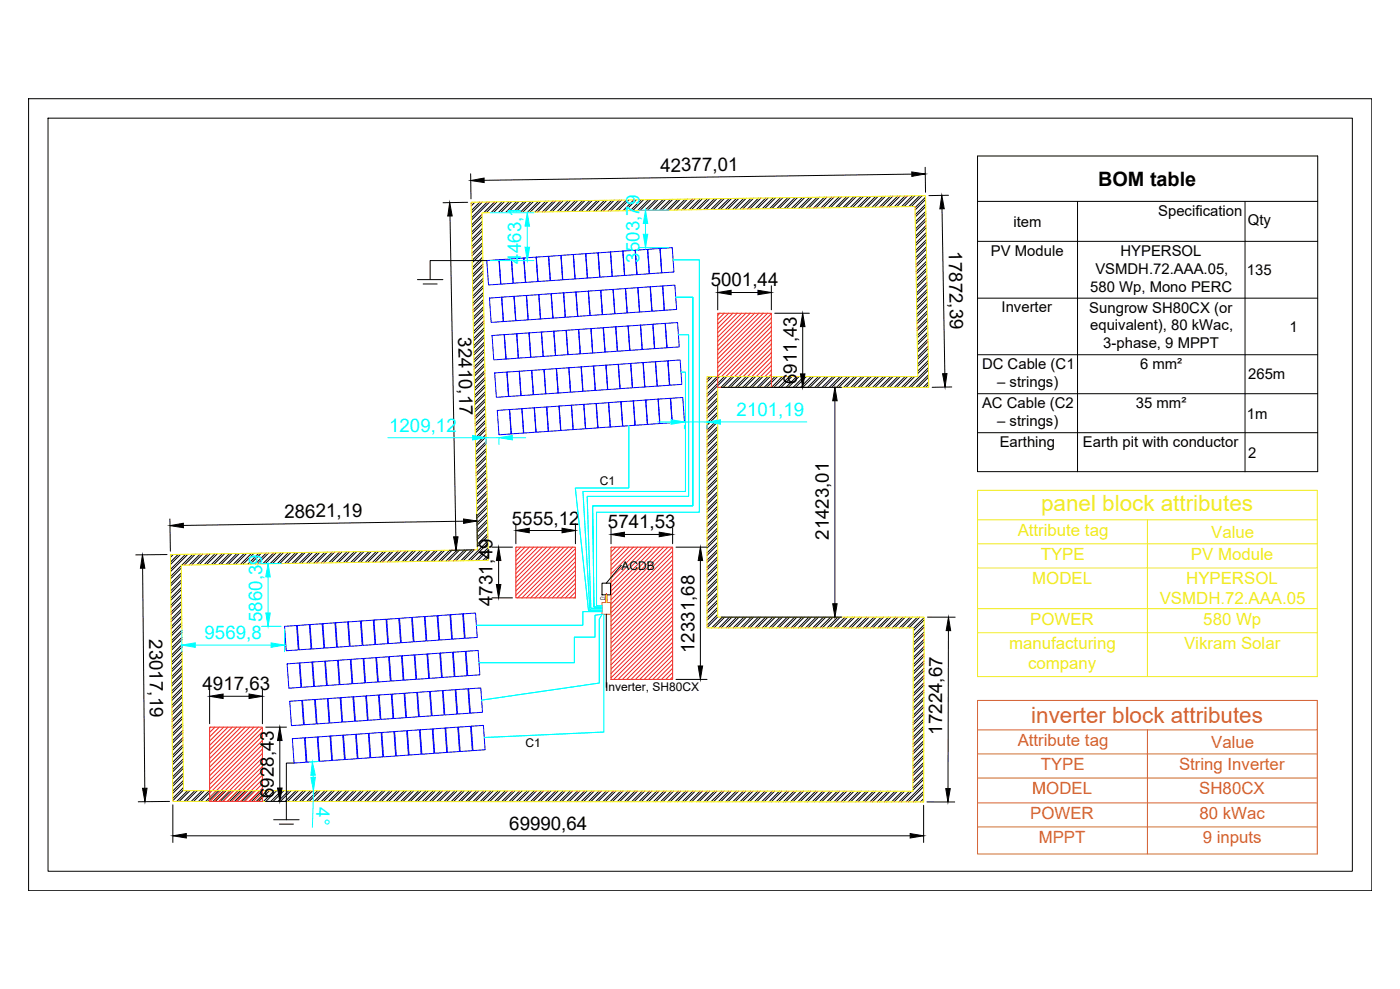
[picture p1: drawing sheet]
<svg xmlns="http://www.w3.org/2000/svg" width="841mm" height="594mm" viewBox="0 0 841 594" stroke-linecap="round" stroke-linejoin="round" font-family="sans-serif">
<!-- layer: wire -->
<g fill="none" stroke="#000" stroke-width=".6">
<path d="M387 120l-7 7M390 120l-7 6M391 120l-7 6M394 120l-7 6M395 120l-6 6M398 120l-6 6M400 120l-7 6M403 120l-7 6M404 120l-6 6M407 120l-6 6M409 120l-7 6M412 120l-7 6"/>
<path d="M413 120l-6 6M416 120l-7 6M417 120l-6 6M420 119l-6 7M422 119l-7 7M425 119l-7 7M426 119l-6 7M429 119l-6 7M431 119l-7 7M434 119l-7 7M435 119l-6 7M438 119l-7 7"/>
<path d="M439 119l-6 7M442 119l-6 7M444 119l-7 7M447 119l-7 7M448 119l-6 7M451 119l-6 7M453 119l-7 7M456 119l-7 7M457 119l-6 7M460 119l-6 6M462 119l-7 6M464 119l-6 6"/>
<path d="M466 119l-7 6M469 119l-7 6M470 119l-6 6M473 119l-6 6M475 119l-7 6M478 119l-7 6M479 119l-6 6M482 119l-6 6M484 119l-7 6M486 119l-6 6M488 119l-7 6M491 118l-7 7"/>
<path d="M492 118l-6 7M495 118l-6 7M497 118l-7 7M500 118l-7 7M501 118l-6 7M504 118l-6 7M506 118l-7 7M508 118l-6 7M510 118l-7 7M513 118l-7 7M514 118l-6 7M517 118l-6 7"/>
<path d="M519 118l-7 7M522 118l-7 7M523 118l-6 7M526 118l-6 6M528 118l-7 6M530 118l-6 6M532 118l-7 6M535 118l-7 6M536 118l-6 6M539 118l-6 6M541 118l-7 6M544 118l-7 6"/>
<path d="M545 118l-6 6M548 118l-6 6M550 118l-7 6M552 118l-6 6M554 118l-7 6M556 118l-6 7M556 120l-6 6M284 121l-1 1M285 121l-2 3M288 121l-5 6M290 129l-7 6M290 130l-7 7"/>
<path d="M290 133l-7 6M290 134l-7 7M290 137l-7 7M290 121l-7 7M290 139l-7 6M293 121l-10 10M294 121l-11 11M297 121l-6 7M299 121l-7 7M301 121l-6 7M303 121l-7 7M306 121l-7 7"/>
<path d="M307 121l-6 7M310 121l-6 7M312 121l-7 7M315 121l-7 7M316 121l-6 7M319 121l-6 6M321 121l-7 6M323 121l-6 6M325 121l-7 6M328 121l-7 6M329 121l-6 6M332 121l-6 6"/>
<path d="M334 121l-7 6M337 121l-7 6M338 121l-6 6M341 121l-6 6M343 121l-7 6M346 121l-7 6M347 121l-7 6M350 121l-7 6M351 120l-6 7M354 120l-6 7M356 120l-7 7M359 120l-7 7"/>
<path d="M360 120l-6 7M363 120l-6 7M365 120l-7 7M368 120l-7 7M369 120l-7 7M372 120l-7 7M373 120l-6 7M376 120l-6 7M378 120l-7 7M381 120l-7 7M382 120l-6 7M385 120l-6 7"/>
<path d="M556 123l-6 6M556 124l-6 6M556 127l-6 6M556 128l-6 7M556 131l-6 7M556 133l-6 6M556 135l-6 7M556 137l-6 6M556 140l-6 6M290 142l-7 6M290 143l-7 6M290 146l-6 6"/>
<path d="M290 147l-6 7M290 150l-6 6M290 152l-6 6M290 154l-6 7M290 156l-6 6M290 159l-6 6M556 141l-6 6M556 144l-6 6M556 145l-6 7M557 148l-7 7M557 150l-7 6M557 153l-7 6"/>
<path d="M557 154l-7 6M557 157l-7 6M557 158l-7 7M290 160l-6 6M290 163l-6 6M290 164l-6 7M290 167l-6 7M290 169l-6 6M290 171l-6 7M290 173l-6 6M290 176l-6 6M290 177l-6 6"/>
<path d="M290 180l-6 6M557 161l-7 6M557 163l-7 6M557 165l-7 7M557 167l-7 6M557 170l-6 6M557 171l-6 6M557 174l-6 6M557 175l-6 7M557 178l-6 6M557 180l-6 6M291 181l-7 7"/>
<path d="M291 184l-7 7M291 186l-7 6M291 188l-7 7M291 190l-7 6M291 193l-7 6M291 194l-7 6M291 197l-7 6M291 198l-6 7M557 182l-6 7M557 184l-6 6M557 187l-6 6M557 188l-6 6"/>
<path d="M557 191l-6 6M557 192l-6 7M557 195l-6 7M557 197l-6 6M557 200l-6 6M291 201l-6 7M291 203l-6 6M291 206l-6 6M291 207l-6 6M291 210l-6 6M291 211l-6 7M291 214l-6 6"/>
<path d="M291 215l-6 7M291 218l-6 7M291 220l-6 6M557 201l-6 6M557 204l-6 6M557 205l-6 7M558 208l-7 6M558 209l-7 7M558 212l-7 7M558 214l-7 6M558 217l-7 6M558 218l-7 6"/>
<path d="M291 223l-6 6M291 224l-6 6M291 227l-6 6M291 228l-6 7M291 231l-6 6M291 233l-6 6M291 235l-6 7M292 237l-7 6M292 240l-7 6M426 226l-1 2M428 226l-3 3M431 226l-6 6"/>
<path d="M431 235l-6 6M431 239l-6 6M431 236l-6 6M432 226l-7 8M435 226l-10 11M437 226l-12 12M439 226l-6 7M441 226l-7 7M444 226l-7 7M445 226l-6 7M448 226l-6 7M450 226l-7 7"/>
<path d="M453 226l-7 7M454 226l-6 7M457 226l-7 7M458 226l-6 7M461 226l-6 7M463 226l-7 7M466 226l-7 7M467 226l-6 7M470 226l-7 7M471 226l-6 7M474 226l-6 7M476 226l-7 7"/>
<path d="M479 226l-7 7M480 226l-6 7M483 226l-7 7M484 226l-6 7M487 226l-6 7M489 226l-7 7M492 226l-7 7M493 226l-6 7M496 226l-7 7M497 226l-6 7M500 226l-6 7M502 226l-7 7"/>
<path d="M505 226l-7 7M506 226l-6 7M509 226l-7 7M510 226l-6 7M513 226l-6 7M515 226l-7 7M518 226l-7 7M519 226l-6 7M522 226l-6 7M523 226l-6 7M526 226l-6 7M528 226l-7 7"/>
<path d="M531 226l-7 7M532 226l-6 7M535 226l-6 7M536 226l-6 7M539 226l-6 7M541 226l-7 7M544 226l-7 7M545 226l-6 7M548 226l-6 7M549 226l-6 7M558 221l-12 12M558 222l-11 11"/>
<path d="M558 225l-8 8M558 227l-6 6M558 229l-3 4M558 231l-2 2M292 241l-7 6M292 244l-7 6M292 245l-7 7M292 248l-7 6M292 250l-7 6M292 252l-7 7M292 254l-7 6M292 257l-6 6"/>
<path d="M292 258l-6 6M431 243l-6 7M431 248l-6 6M431 252l-6 6M431 256l-6 7M431 240l-6 7M431 245l-6 6M431 249l-6 6M431 253l-6 7M431 258l-6 6M292 261l-6 6M292 262l-6 7"/>
<path d="M292 265l-6 7M292 267l-6 6M292 269l-6 7M292 271l-6 6M292 274l-6 6M292 275l-6 6M292 278l-6 6M292 279l-6 7M431 261l-6 6M431 265l-6 6M431 269l-6 7M431 274l-6 6"/>
<path d="M431 278l-6 6M431 262l-6 7M431 266l-6 7M431 271l-6 6M431 275l-6 7M431 279l-6 7M292 282l-6 7M292 284l-6 6M292 286l-6 7M292 288l-6 6M293 291l-7 6M293 292l-7 7"/>
<path d="M293 295l-7 6M293 296l-7 7M293 299l-7 7M431 282l-6 7M431 287l-6 6M431 291l-6 6M431 295l-6 7M431 300l-6 6M431 284l-6 6M431 288l-6 7M431 292l-6 7M431 297l-6 6"/>
<path d="M293 301l-7 6M293 304l-7 6M293 305l-7 6M293 308l-7 6M293 309l-7 7M293 312l-6 6M293 314l-6 6M293 316l-6 7M293 318l-6 6M431 304l-6 6M431 308l-6 7M431 313l-6 6"/>
<path d="M431 317l-6 6M431 301l-6 7M431 305l-6 7M431 310l-6 6M431 314l-6 7M431 318l-6 7M103 333h-1M104 333l-2 2M107 333l-5 5M108 333l-6 6M109 340l-6 6M111 333l-9 9"/>
<path d="M113 333l-11 10M116 333l-7 6M117 333l-6 6M120 333l-6 6M122 333l-7 6M125 333l-7 6M126 333l-6 6M129 333l-6 6M131 333l-7 6M133 333l-6 6M135 333l-7 6M138 333l-7 6"/>
<path d="M139 333l-6 6M142 332l-6 7M144 332l-7 7M147 332l-7 7M148 332l-6 7M151 332l-6 7M153 332l-7 7M156 332l-7 7M157 332l-7 7M160 332l-7 7M161 332l-6 7M164 332l-6 7"/>
<path d="M166 332l-7 7M169 332l-7 7M170 332l-6 7M173 332l-6 7M175 332l-7 7M178 332l-7 6M179 332l-7 6M182 332l-7 6M183 332l-6 6M186 332l-6 6M188 332l-7 6M191 332l-7 6"/>
<path d="M192 332l-6 6M195 332l-6 6M197 332l-7 6M200 332l-7 6M201 332l-6 6M204 332l-7 6M205 331l-6 7M208 331l-6 7M210 331l-7 7M213 331l-7 7M214 331l-6 7M217 331l-6 7"/>
<path d="M219 331l-7 7M222 331l-7 7M223 331l-6 7M226 331l-7 7M227 331l-6 7M230 331l-6 7M232 331l-7 7M235 331l-7 7M236 331l-6 7M239 331l-6 7M241 331l-7 7M244 331l-7 6"/>
<path d="M245 331l-6 6M248 331l-6 6M250 331l-7 6M252 331l-6 6M254 331l-7 6M257 331l-7 6M258 331l-6 6M261 331l-6 6M263 331l-7 6M266 331l-7 6M267 331l-6 6M270 331l-6 6"/>
<path d="M272 331l-7 6M275 330l-7 7M276 330l-7 7M279 330l-7 7M280 330l-6 7M283 330l-6 7M285 330l-7 7M293 321l-6 6M293 322l-6 6M293 325l-12 12M293 326l-10 11M293 329l-7 8"/>
<path d="M293 331l-6 6M293 333l-3 4M293 335l-2 2M431 321l-6 7M431 326l-6 6M431 330l-6 6M431 334l-6 7M431 339l-6 6M431 323l-6 6M431 327l-6 7M431 331l-6 7M431 336l-6 6"/>
<path d="M109 344l-6 7M109 341l-6 7M109 348l-6 7M109 346l-6 6M109 353l-6 6M109 350l-6 6M109 357l-6 6M109 354l-6 7M109 358l-6 7M431 343l-6 7M431 347l-6 7M431 352l-6 6"/>
<path d="M431 356l-6 7M431 340l-6 7M431 345l-6 6M431 349l-6 6M431 353l-6 7M431 358l-6 6M109 361l-6 7M109 366l-6 6M109 363l-6 6M109 370l-6 6M109 367l-6 6M109 374l-6 7"/>
<path d="M109 371l-6 7M109 376l-6 6M109 379l-6 6M109 380l-6 6M431 360l-6 7M431 365l-6 6M431 369l-6 7M431 362l-6 6M431 366l-6 7M431 371l-6 6M434 371l-7 6M435 371l-6 6"/>
<path d="M438 371l-6 6M440 371l-7 6M443 371l-7 6M444 371l-6 6M447 371l-7 6M448 371l-6 6M451 371l-6 6M453 371l-7 6M456 371l-7 6M457 371l-6 6M460 371l-6 6M461 371l-6 6"/>
<path d="M464 371l-6 6M466 371l-7 6M469 371l-7 6M470 371l-6 6M473 371l-7 6M474 371l-6 6M477 371l-6 6M479 371l-7 6M482 371l-7 6M483 371l-6 6M486 371l-6 6M487 371l-6 6"/>
<path d="M490 371l-6 6M492 371l-7 6M495 371l-7 6M496 371l-6 6M499 371l-6 6M500 371l-6 6M503 371l-6 6M505 371l-7 6M508 371l-7 6M509 371l-6 6M512 371l-6 6M513 371l-6 6"/>
<path d="M516 371l-6 6M518 371l-7 6M521 371l-7 6M522 371l-6 6M525 371l-6 6M526 371l-6 6M529 371l-6 6M531 371l-7 6M534 371l-7 6M535 371l-6 6M538 371l-6 6M539 371l-6 6"/>
<path d="M542 371l-6 6M544 371l-7 6M547 371l-7 6M548 371l-6 6M551 371l-6 6M553 371l-7 6M555 375l-6 7M555 380l-6 6M555 377l-6 6M555 371l-6 6M555 372l-6 7M109 383l-6 6"/>
<path d="M109 384l-6 7M109 387l-6 7M109 389l-6 6M109 391l-6 7M109 393l-6 6M109 396l-6 6M109 397l-6 7M110 400l-7 6M555 393l-6 6M555 397l-6 7M555 390l-6 6M555 394l-6 7"/>
<path d="M555 399l-6 6M555 384l-6 7M555 388l-6 7M555 381l-6 7M555 386l-6 6M110 401l-7 7M110 404l-7 7M110 406l-7 6M110 409l-7 6M110 410l-7 6M110 413l-7 6M110 414l-7 7"/>
<path d="M110 417l-7 7M110 419l-7 6M555 406l-6 6M555 410l-6 7M555 415l-6 6M555 419l-6 6M555 407l-6 7M555 412l-6 6M555 416l-6 6M555 401l-6 7M555 403l-6 6M110 421l-7 7"/>
<path d="M110 423l-7 6M110 426l-7 6M110 427l-7 7M110 430l-7 6M110 432l-7 6M110 434l-7 7M110 436l-7 6M110 439l-7 6M555 436l-7 7M555 438l-7 6M555 423l-6 7M555 428l-7 6"/>
<path d="M555 432l-7 6M555 420l-6 7M555 425l-6 6M555 429l-7 6M555 433l-7 7M110 440l-7 7M110 443l-6 6M110 444l-6 7M110 447l-6 7M110 449l-6 6M110 452l-6 6M110 453l-6 6"/>
<path d="M110 456l-6 6M110 457l-6 7M555 454l-7 6M555 458l-7 6M555 455l-7 7M555 459l-7 7M555 441l-7 6M555 445l-7 6M555 449l-7 7M555 442l-7 7M555 446l-7 7M555 451l-7 6"/>
<path d="M110 460l-6 7M110 462l-6 6M110 464l-6 7M110 466l-6 6M110 469l-6 6M110 470l-6 7M110 473l-6 6M110 475l-6 6M113 475l-7 6M114 475l-6 6M117 475l-6 6M118 475l-6 6"/>
<path d="M121 475l-6 6M123 475l-7 6M126 475l-7 6M127 475l-6 6M130 475l-6 6M131 475l-6 6M134 475l-6 6M136 475l-7 6M139 475l-7 6M140 475l-6 6M143 475l-6 6M144 475l-6 6"/>
<path d="M147 475l-6 6M149 475l-7 6M152 475l-7 6M153 475l-6 6M156 475l-6 6M157 475l-6 6M160 475l-6 6M162 475l-7 6M165 475l-7 6M166 475l-6 6M169 475l-6 6M170 475l-6 6"/>
<path d="M173 475l-6 6M175 475l-7 6M178 475l-7 6M179 475l-6 6M182 475l-6 6M184 475l-7 6M186 475l-6 6M188 475l-7 6M191 475l-7 6M192 475l-6 6M195 475l-6 6M196 475l-6 6"/>
<path d="M199 475l-6 6M201 475l-7 6M204 475l-7 6M205 475l-6 6M208 475l-6 6M209 475l-6 6M212 475l-6 6M214 475l-7 6M217 475l-7 6M218 475l-6 6M221 475l-6 6M223 475l-7 6"/>
<path d="M225 475l-6 6M227 475l-7 6M230 475l-7 6M231 475l-6 6M234 475l-6 6M236 475l-7 6M238 475l-6 6M240 475l-7 6M243 475l-7 6M244 475l-6 6M247 475l-6 6M249 475l-7 6"/>
<path d="M251 475l-6 6M253 475l-7 6M256 475l-7 6M257 475l-6 6M260 475l-6 6M262 475l-7 6M264 475l-6 6M266 475l-7 6M269 475l-7 6M270 475l-6 6M273 475l-6 7M275 475l-7 7"/>
<path d="M277 475l-6 7M279 475l-7 7M282 475l-7 7M283 475l-6 7M286 475l-6 7M288 475l-7 7M290 475l-6 7M292 475l-7 7M295 475l-7 7M296 475l-6 7M299 475l-6 7M301 475l-7 7"/>
<path d="M303 475l-6 7M305 475l-7 7M308 475l-7 7M309 475l-6 7M312 475l-6 7M314 475l-7 7M316 475l-6 7M318 475l-7 7M321 475l-7 7M322 475l-6 7M325 475l-6 7M327 475l-7 7"/>
<path d="M330 475l-7 7M331 475l-6 7M334 475l-7 7M335 475l-6 7M338 475l-6 7M340 475l-7 7M343 475l-7 7M344 475l-6 7M347 475l-7 7M348 475l-6 7M351 475l-6 7M353 475l-7 7"/>
<path d="M356 475l-7 7M357 475l-6 7M360 475l-7 7M361 475l-6 7M364 475l-6 7M366 475l-7 7M369 475l-7 7M370 475l-6 7M373 475l-7 7M374 475l-6 7M377 475l-6 7M379 475l-7 7"/>
<path d="M382 475l-7 7M383 475l-6 7M386 475l-7 7M387 475l-6 7M390 475l-6 7M392 475l-7 7M395 475l-7 7M396 475l-6 7M399 475l-7 7M400 475l-6 7M403 475l-6 7M405 475l-7 7"/>
<path d="M408 475l-7 7M409 475l-6 7M412 475l-7 7M413 475l-6 7M416 475l-6 7M418 475l-7 7M421 475l-7 7M422 475l-6 7M425 475l-7 7M426 475l-6 7M429 475l-6 7M431 475l-7 7"/>
<path d="M434 475l-7 7M435 475l-6 7M438 475l-7 7M439 475l-6 7M442 475l-6 7M444 475l-7 7M447 475l-7 7M448 475l-6 7M451 475l-7 7M452 475l-6 7M455 475l-6 7M457 475l-7 7"/>
<path d="M460 475l-7 7M461 475l-6 7M464 475l-6 7M465 475l-6 7M468 475l-6 7M470 475l-7 7M473 475l-7 7M474 475l-6 7M477 475l-6 7M478 475l-6 7M481 475l-6 7M483 475l-7 7"/>
<path d="M486 475l-7 7M487 475l-6 7M490 475l-6 7M491 475l-6 7M494 475l-6 7M496 475l-7 7M499 475l-7 7M500 475l-6 7M503 475l-6 7M504 475l-6 7M507 475l-6 7M509 475l-7 7"/>
<path d="M512 475l-7 7M513 475l-6 7M516 475l-6 7M517 475l-6 7M520 475l-6 7M522 475l-7 7M525 475l-7 7M526 475l-6 7M529 475l-6 7M530 475l-6 7M533 475l-6 7M535 475l-7 7"/>
<path d="M538 475l-7 7M539 475l-6 7M542 475l-6 7M543 475l-6 7M546 475l-6 7M548 475l-7 7M555 471l-11 11M555 475l-6 7M555 480l-2 2M555 468l-7 7M555 473l-9 9M555 477l-5 5"/>
<path d="M555 462l-7 7M555 467l-7 6M555 464l-7 6M555 481l-1 1"/>
</g>
<!-- layer: ROOF outline -->
<path d="M283 121l273-3 2 115h-127v138h124v111l-451-1-2-148 185-3zM290 128l260-4 1 102h-126v151h124l-1 98h-438l-1-136 184-2z" fill="none" stroke="#ff0" stroke-width=".6"/>
<!-- layer: wire -->
<g fill="none" stroke="#ed1f24" stroke-width=".6">
<path d="M432 188l-1 1M435 188l-4 4M438 188l-7 7M440 188l-9 9M443 188l-12 12M445 188l-14 14M448 188l-17 17M451 188l-20 20M453 188l-22 22M456 188l-25 25M458 188l-27 27M461 188l-30 30"/>
<path d="M463 188l-32 33M463 191l-32 32M463 194l-32 32M463 196l-30 30M463 199l-27 27M463 201l-24 25M463 204l-22 22M463 207l-19 19M463 209l-17 17M463 212l-14 14M463 214l-11 12M463 217l-9 9"/>
<path d="M463 220l-6 6M463 222l-4 4M463 225l-1 1M310 329h.1M313 329l-3 3M315 329l-5 5M318 329l-8 8M321 329l-11 10M323 329l-13 13M326 329l-16 16M328 329l-18 18M331 329l-21 21"/>
<path d="M334 329l-24 23M336 329l-26 26M339 329l-29 29M341 329l-30 30M344 329l-30 30M346 330l-30 29M346 332l-27 27M346 335l-25 24M346 337l-22 22M367 329h.1M370 329l-3 3M373 329l-6 5"/>
<path d="M375 329l-8 8M378 329l-11 10M380 329l-13 13M383 329l-16 16M386 329l-19 18M388 329l-21 21M391 329l-24 23M394 329l-27 26M396 329l-29 29M399 329l-32 31M401 329l-34 34M404 329l-37 36"/>
<path d="M404 331l-37 37M404 334l-37 37M404 336l-37 37M404 339l-37 37M346 340l-19 19M346 343l-17 16M346 345l-14 14M346 348l-12 11M346 350l-9 9M346 353l-6 6M346 356l-4 3M346 358l-1 1"/>
<path d="M364 357h.1M364 358h.1M364 359h.1M364 360h.1M364 358v1M364 357v1M364 359v1M404 342l-37 37M404 344l-37 37M404 347l-37 37M404 349l-37 37M404 352l-37 37"/>
<path d="M404 355l-37 37M404 357l-37 37M404 360l-37 37M364 361h.1M364 362h.1M364 360v1M364 361v1M404 362l-37 37M404 365l-37 37M404 368l-37 37M404 370l-37 37M404 373l-35 35"/>
<path d="M404 375l-33 33M404 378l-30 30M404 381l-27 27M404 383l-25 25M404 386l-22 22M404 388l-20 20M404 391l-17 17M404 394l-14 14M404 396l-12 12M404 399l-9 9M404 401l-7 7M404 404l-4 4"/>
<path d="M404 407l-1 1M127 437h-1M129 437l-3 3M132 437l-6 6M134 437l-8 8M137 437l-11 11M140 437l-14 13M142 437l-16 16M145 437l-19 19M147 437l-21 21M150 437l-24 24M153 437l-27 26"/>
<path d="M155 437l-29 29M158 437l-32 32M158 440l-32 31M158 445l-32 31M158 447l-32 32M158 450l-32 31M158 453l-29 28M158 455l-27 26M158 458l-24 23M158 442l-32 32M158 460l-21 21M158 463l-19 18"/>
<path d="M158 466l-16 15M158 468l-14 13M158 471l-11 10M158 473l-8 8M158 476l-6 5M158 479l-3 2M158 481h-1"/>
</g>
<!-- layer: obstacle -->
<path d="M431 188h32v45h-32zM310 329h36v30h-36zM367 329h37v79h-37zM126 437h32v44h-32z" fill="none" stroke="#ff3f00" stroke-width=".6"/>
<!-- layer: ROOF outline -->
<g fill="none" stroke="#00f" stroke-width=".6">
<path d="M292 157l8-1 1 15h-8zM300 156h7l1 14-7 1zM307 156l8-1 1 15h-8zM315 155l7-1 1 15-7 1zM322 154h7l2 15h-8zM330 154l7-1 1 15-7 1zM337 153h7l1 15h-7zM344 153l8-1 1 15-7 1zM352 152h7l1 15h-7zM359 152l8-1 1 15h-8zM367 151h7l1 14-7 1zM374 151l8-1 1 15h-8z"/>
<path d="M382 150h7l1 14-7 1zM389 150l7-1 1 15h-7zM397 149h7l1 14-7 1zM294 179h7l1 14-7 1zM301 179l8-1 1 15h-8zM309 178l7-1 1 15-7 1zM316 177h8l1 15h-8zM324 177l7-1 1 15-7 1zM331 176h7l1 15h-7zM339 176l7-1 1 15-7 1zM346 175h7l1 15h-7zM354 175l7-1 1 15-7 1z"/>
<path d="M361 174h7l1 14-7 1zM368 174l8-1 1 15h-8zM376 173h7l1 14-7 1zM383 173l8-1 1 15h-8zM391 172h7l1 14-7 1zM398 172l7-1 1 15h-7zM318 200l7-1 1 15-7 1zM325 199h8l1 15h-8zM333 199l7-1 1 15-7 1zM340 198h8l1 15h-8zM348 198l7-1 1 15-7 1zM355 197h7l1 15h-7z"/>
<path d="M363 197l7-1 1 15h-7zM370 196h7l1 14-7 1zM377 196l8-1 1 15h-8zM385 195h7l1 14-7 1zM392 195l8-1 1 15h-8zM400 194h7l1 14-7 1zM296 202l7-1 1 15h-7zM303 201h7l1 14-7 1zM310 200h8l1 15h-8zM357 220l7-1 1 15-7 1zM364 219h7l1 14-7 1zM372 219l7-1 1 15h-7z"/>
<path d="M379 218h7l1 14-7 1zM386 218l8-1 1 15h-8zM394 217h7l1 14-7 1zM401 217l8-1 1 15h-8zM297 224h7l1 14-7 1zM305 224l7-1 1 15h-7zM312 223l7-1 1 15-7 1zM319 222h8l1 15h-8zM327 222l7-1 1 15-7 1zM334 221h8l1 15h-8zM342 221l7-1 1 15-7 1zM349 220h8l1 15h-8z"/>
<path d="M395 240l8-1 1 15h-8zM403 239h7l1 14-7 1zM299 247l7-1 1 15h-7zM306 246h7l1 14-7 1zM314 245h7l1 15h-7zM321 245l7-1 1 15-7 1zM328 244h8l1 15h-7zM336 244l7-1 1 15-7 1zM343 243h8l1 15h-8zM351 243l7-1 1 15-7 1zM358 242h8l1 14-8 1zM366 242l7-1 1 15h-7z"/>
<path d="M373 241h7l1 14-7 1zM381 241l7-1 1 15h-7zM388 240h7l1 14-7 1zM171 376h7l1 14-7 1zM179 376l7-1 1 15h-7zM186 375h8l1 14-8 1zM194 375l7-1 1 15h-7zM202 374h7l1 14-7 1zM209 374l8-1 1 15h-8zM217 373h7l1 14-7 1zM225 372h7l1 15h-7zM232 372l8-1 1 15-8 1z"/>
<path d="M240 371h7l1 15h-7zM248 371l7-1 1 15-7 1zM255 370h8l1 14-8 1zM263 370l7-1 1 15h-7zM271 369h7l1 14-7 1zM278 369l8-1 1 15h-8zM172 399l8-1 1 15h-7zM180 398h7l1 14-7 1zM188 398l7-1 1 15h-7zM196 397h7l1 14-7 1zM203 397l7-1 1 15h-7zM211 396h7l1 14-7 1z"/>
<path d="M219 396l7-1 1 15h-7zM226 395l7-1 2 15-8 1zM234 394h7l1 15h-7zM242 394l7-1 1 15-7 1zM249 393h8l1 15h-8zM257 393l7-1 1 15h-7zM265 392h7l1 14-7 1zM272 392l8-1 1 15h-8zM280 391h7l1 14-7 1zM197 420l7-1 1 15h-7zM205 419h7l1 14-7 1zM212 419l8-1 1 15h-8z"/>
<path d="M220 418h7l1 14-7 1zM228 417h7l1 15h-7zM235 417l8-1 1 15-7 1zM243 416h7l1 15h-7zM251 416l7-1 1 15-7 1zM258 415h8l1 14-7 1zM266 415l7-1 1 15h-7zM274 414h7l1 14-7 1zM282 414l7-1 1 15h-7zM174 421h7l1 14-7 1zM182 421l7-1 1 15h-7zM189 420h8l1 14-8 1z"/>
<path d="M229 440l8-1 1 15-8 1zM237 439h7l1 15h-7zM245 439l7-1 1 15-7 1zM252 438h8l1 15h-8zM260 438l7-1 1 15h-7zM268 437h7l1 14-7 1zM275 437l8-1 1 15h-8zM283 436h7l1 14-7 1zM176 444l7-1 1 15h-7zM183 443h8l1 14-8 1zM191 443l7-1 1 15h-7zM199 442h7l1 14-7 1z"/>
<path d="M206 442l8-1 1 15h-8zM214 441h7l1 14-7 1zM222 441l7-1 1 15h-7z"/>
</g>
<!-- layer: 0 -->
<g fill="none" stroke="#000" stroke-width=".6">
<path d="M17 59h807v476h-807zM29 71h783v452h-783zM587 94h205v189h-205zM283 104v15M548 105l-257 3M556 100v16M570 117l-12 1M270 130l4 192M281 122h-15M566 125l2 99M587 121h205M647 121v162"/>
<path d="M748 121v162M292 157h-34v11M587 145h205M251 168h15M254 171h9M431 172v14M439 176h16M463 172v14M587 179h205M465 188h21M482 196v29M587 213h205"/>
<path d="M433 233h73M572 232l-12 1M587 237h205M502 241v122M587 260h205M102 312v19M278 313l-168 3M286 309l1 19M310 315v12M318 319h20M346 315v12M367 317v10"/>
<path d="M404 317v10M100 333h-18M285 330l-15 1M296 329h12M300 337v14M373 340l-9 10M375 321h21M406 329h19M421 337v63M86 341l1 133M296 359h12M362 350h5v7h-5z"/>
<path d="M364 369v44M433 371h73M557 371h17M570 379l-1 95M126 414v21M134 418h16M158 414v21M406 408h19M160 437h12M168 445v28M177 458h-5v34M102 481l-19 1"/>
<path d="M104 483v23M160 481h12M164 492h16M168 495h8M555 484v22M557 482h17M112 502h435"/>
</g>
<g fill="#000" stroke="#000" stroke-width=".6">
<path d="M283 108l8-1v3zM548 103l8 2-8 1zM270 122l2 8h-3zM566 117l1 8h-2zM431 176l8-2v3zM455 174l8 2-8 1zM482 188l2 8h-3zM481 225h3l-2 8zM566 224h3l-1 9zM502 233l1 8h-3zM102 316l8-2v3zM278 312l8 1-8 1z"/>
<path d="M310 319l8-2v3zM338 317l8 2-8 1zM367 321l8-1v2zM396 320l8 1-8 1zM272 322h3l-1 9zM300 329l1 8h-3zM421 329l1 8h-3zM86 333l1 8h-3zM298 351h3l-1 8zM500 363h3l-1 8zM570 371l1 8h-3zM126 418l8-1v3z"/>
<path d="M150 417l8 1-8 2zM419 400h3l-1 8zM168 437l1 8h-2zM86 474l2-1-1 9zM167 473h2l-1 8zM568 474h3l-2 8zM104 502l8-1v2zM547 501l8 1-8 1z"/>
</g>
<path d="M362 362h5v7h-5zM587 421h204v92h-204zM587 438h204M689 438v75M587 453h204M587 467h204M587 482h204M587 497h204" fill="none" stroke="#cd6928" stroke-width=".6"/>
<!-- layer: wire -->
<g fill="none" stroke="#0ff" stroke-width=".6">
<path d="M294 128h27M317 136v12M384 126h18M388 134v7M294 157h27M384 149h18M404 156h16v152h-62v56h4h-4v-56h62v-152h-16M406 179h10v125h-60l1 61h5h-5l-1-61h60v-125zM408 201h6v97h-61l2 67h7h-7l-2-67h61v-97h-6M409 224h3v71h-62l4 71h8M378 256v37h-32l8 74h8M395 253h8"/>
<path d="M411 255v3M411 253h14M425 255v3M433 253h52M233 263h51M292 263v4M292 263h8M300 263v4M308 263h8M157 338h12M161 347v21M109 378v14"/>
<path d="M157 376h12M171 378v14M362 367h-12v9h-64M363 369v71l-72 3 72-3M117 388h46M288 398h57v-15h12v-13l5-1-5 1v13h-12v15zM289 421l71-11v-38l2-3-2 3v38zM192 457l-6 1M188 466v1M188 475v22"/>
</g>
<g fill="#0ff" stroke="#0ff" stroke-width=".6">
<path d="M187 467h2l-1 8z"/>
<path d="M188 458l1 8h-2z"/>
<path d="M160 368h2l-1 8z"/>
<path d="M161 338l1 9h-2z"/>
<path d="M163 386l8 2-8 1z"/>
<path d="M109 388l8-2v3z"/>
<path d="M386 141h3l-1 8z"/>
<path d="M388 126l1 8h-3z"/>
<path d="M315 148h3l-1 9z"/>
<path d="M317 128l1 8h-3z"/>
<path d="M300 263l8-1v2z"/>
<path d="M284 262l8 1-8 1z"/>
<path d="M403 252l8 1-8 2z"/>
<path d="M425 253l8-1v3z"/>
</g>
<path d="M364 357v5" fill="none" stroke="#ff0" stroke-width=".6"/>
<!-- layer: 0 -->
<path d="M587 295h204v111h-204zM587 312h204M689 312v94M587 327h204M587 341h204M587 366h204M587 380h204" fill="none" stroke="#f1eb1f" stroke-width=".6"/>
<text font-size="13.5" fill="#f1eb1f" x="625" y="307">panel block attributes</text>
<text font-size="13.5" fill="#cd6928" x="619" y="434">inverter block attributes</text>
<text font-size="11.9" x="660" y="112">BOM table</text>
<g font-size="11.3">
<text x="397" y="103" transform="rotate(-1 397 103)">42377,01</text>
<text x="570" y="151" transform="rotate(89 570 151)">17872,39</text>
<text x="427" y="172">5001,44</text>
<text x="275" y="203" transform="rotate(89 275 203)">32410,17</text>
<text x="479" y="231" transform="rotate(-90 479 231)">6911,43</text>
<text x="171" y="311" transform="rotate(-1 171 311)">28621,19</text>
<text x="307" y="315">5555,12</text>
<text x="365" y="317">5741,53</text>
<text x="498" y="324" transform="rotate(-90 498 324)">21423,01</text>
<text x="296" y="364" transform="rotate(-90 296 364)">4731,49</text>
<text x="90" y="384" transform="rotate(89 90 384)">23017,19</text>
<text x="417" y="392" transform="rotate(-90 417 392)">12331,68</text>
<text x="122" y="415">4917,63</text>
<text x="566" y="441" transform="rotate(-90 566 441)">17224,67</text>
<text x="164" y="479" transform="rotate(-90 164 479)">6928,43</text>
<text x="306" y="498">69990,64</text>
</g>
<g font-size="11.3" fill="#0ff">
<text x="313" y="158" transform="rotate(-90 313 158)">4463,1</text>
<text x="384" y="158" transform="rotate(-90 384 158)">3503,79</text>
<text x="442" y="250">2101,19</text>
<text x="234" y="259">1209,12</text>
<text x="157" y="374" transform="rotate(-90 157 374)">5860,39</text>
<text x="123" y="384">9569,8</text>
<text x="190" y="485" transform="rotate(92 190 485)">4°</text>
</g>
<g font-size="10.1" fill="#f1eb1f">
<text x="611" y="322">Attribute tag</text>
<text x="728" y="323">Value</text>
<text x="625" y="336">TYPE</text>
<text x="715" y="336">PV Module</text>
<text x="620" y="351">MODEL</text>
<text x="713" y="351">HYPERSOL</text>
<text x="697" y="363">VSMDH.72.AAA.05</text>
<text x="619" y="375">POWER</text>
<text x="723" y="375">580 Wp</text>
<text x="606" y="390">manufacturing</text>
<text x="711" y="390">Vikram Solar</text>
<text x="618" y="402">company</text>
</g>
<g font-size="10.1" fill="#cd6928">
<text x="611" y="448">Attribute tag</text>
<text x="728" y="449">Value</text>
<text x="625" y="463">TYPE</text>
<text x="708" y="463">String Inverter</text>
<text x="620" y="477">MODEL</text>
<text x="720" y="477">SH80CX</text>
<text x="720" y="492">80 kWac</text>
<text x="619" y="492">POWER</text>
<text x="624" y="506">MPPT</text>
<text x="723" y="506">9 inputs</text>
</g>
<g font-size="8.9">
<text x="696" y="130">Specification</text>
<text x="609" y="136">item</text>
<text x="750" y="135">Qty</text>
<text x="595" y="154">PV Module</text>
<text x="673" y="154">HYPERSOL</text>
<text x="658" y="164">VSMDH.72.AAA.05,</text>
<text x="749" y="165">135</text>
<text x="655" y="175">580 Wp, Mono PERC</text>
<text x="602" y="188">Inverter</text>
<text x="654" y="188">Sungrow SH80CX (or</text>
<text x="655" y="198">equivalent), 80 kWac,</text>
<text x="775" y="199">1</text>
<text x="663" y="209">3-phase, 9 MPPT</text>
<text x="590" y="222">DC Cable (C1</text>
<text x="685" y="222">6 mm²</text>
<text x="750" y="228">265m</text>
<text x="599" y="232">– strings)</text>
<text x="590" y="245">AC Cable (C2</text>
<text x="682" y="245">35 mm²</text>
<text x="749" y="251">1m</text>
<text x="599" y="256">– strings)</text>
<text x="601" y="268">Earthing</text>
<text x="651" y="268">Earth pit with conductor</text>
<text x="750" y="275">2</text>
</g>
<g font-size="7.2">
<text x="360" y="291">C1</text>
<text x="373" y="342">ACDB</text>
<text x="364" y="415">Inverter, SH80CX</text>
<text x="316" y="449">C1</text>
</g>
<text font-size="2.7" x="360" y="361">C2</text>
</svg>
